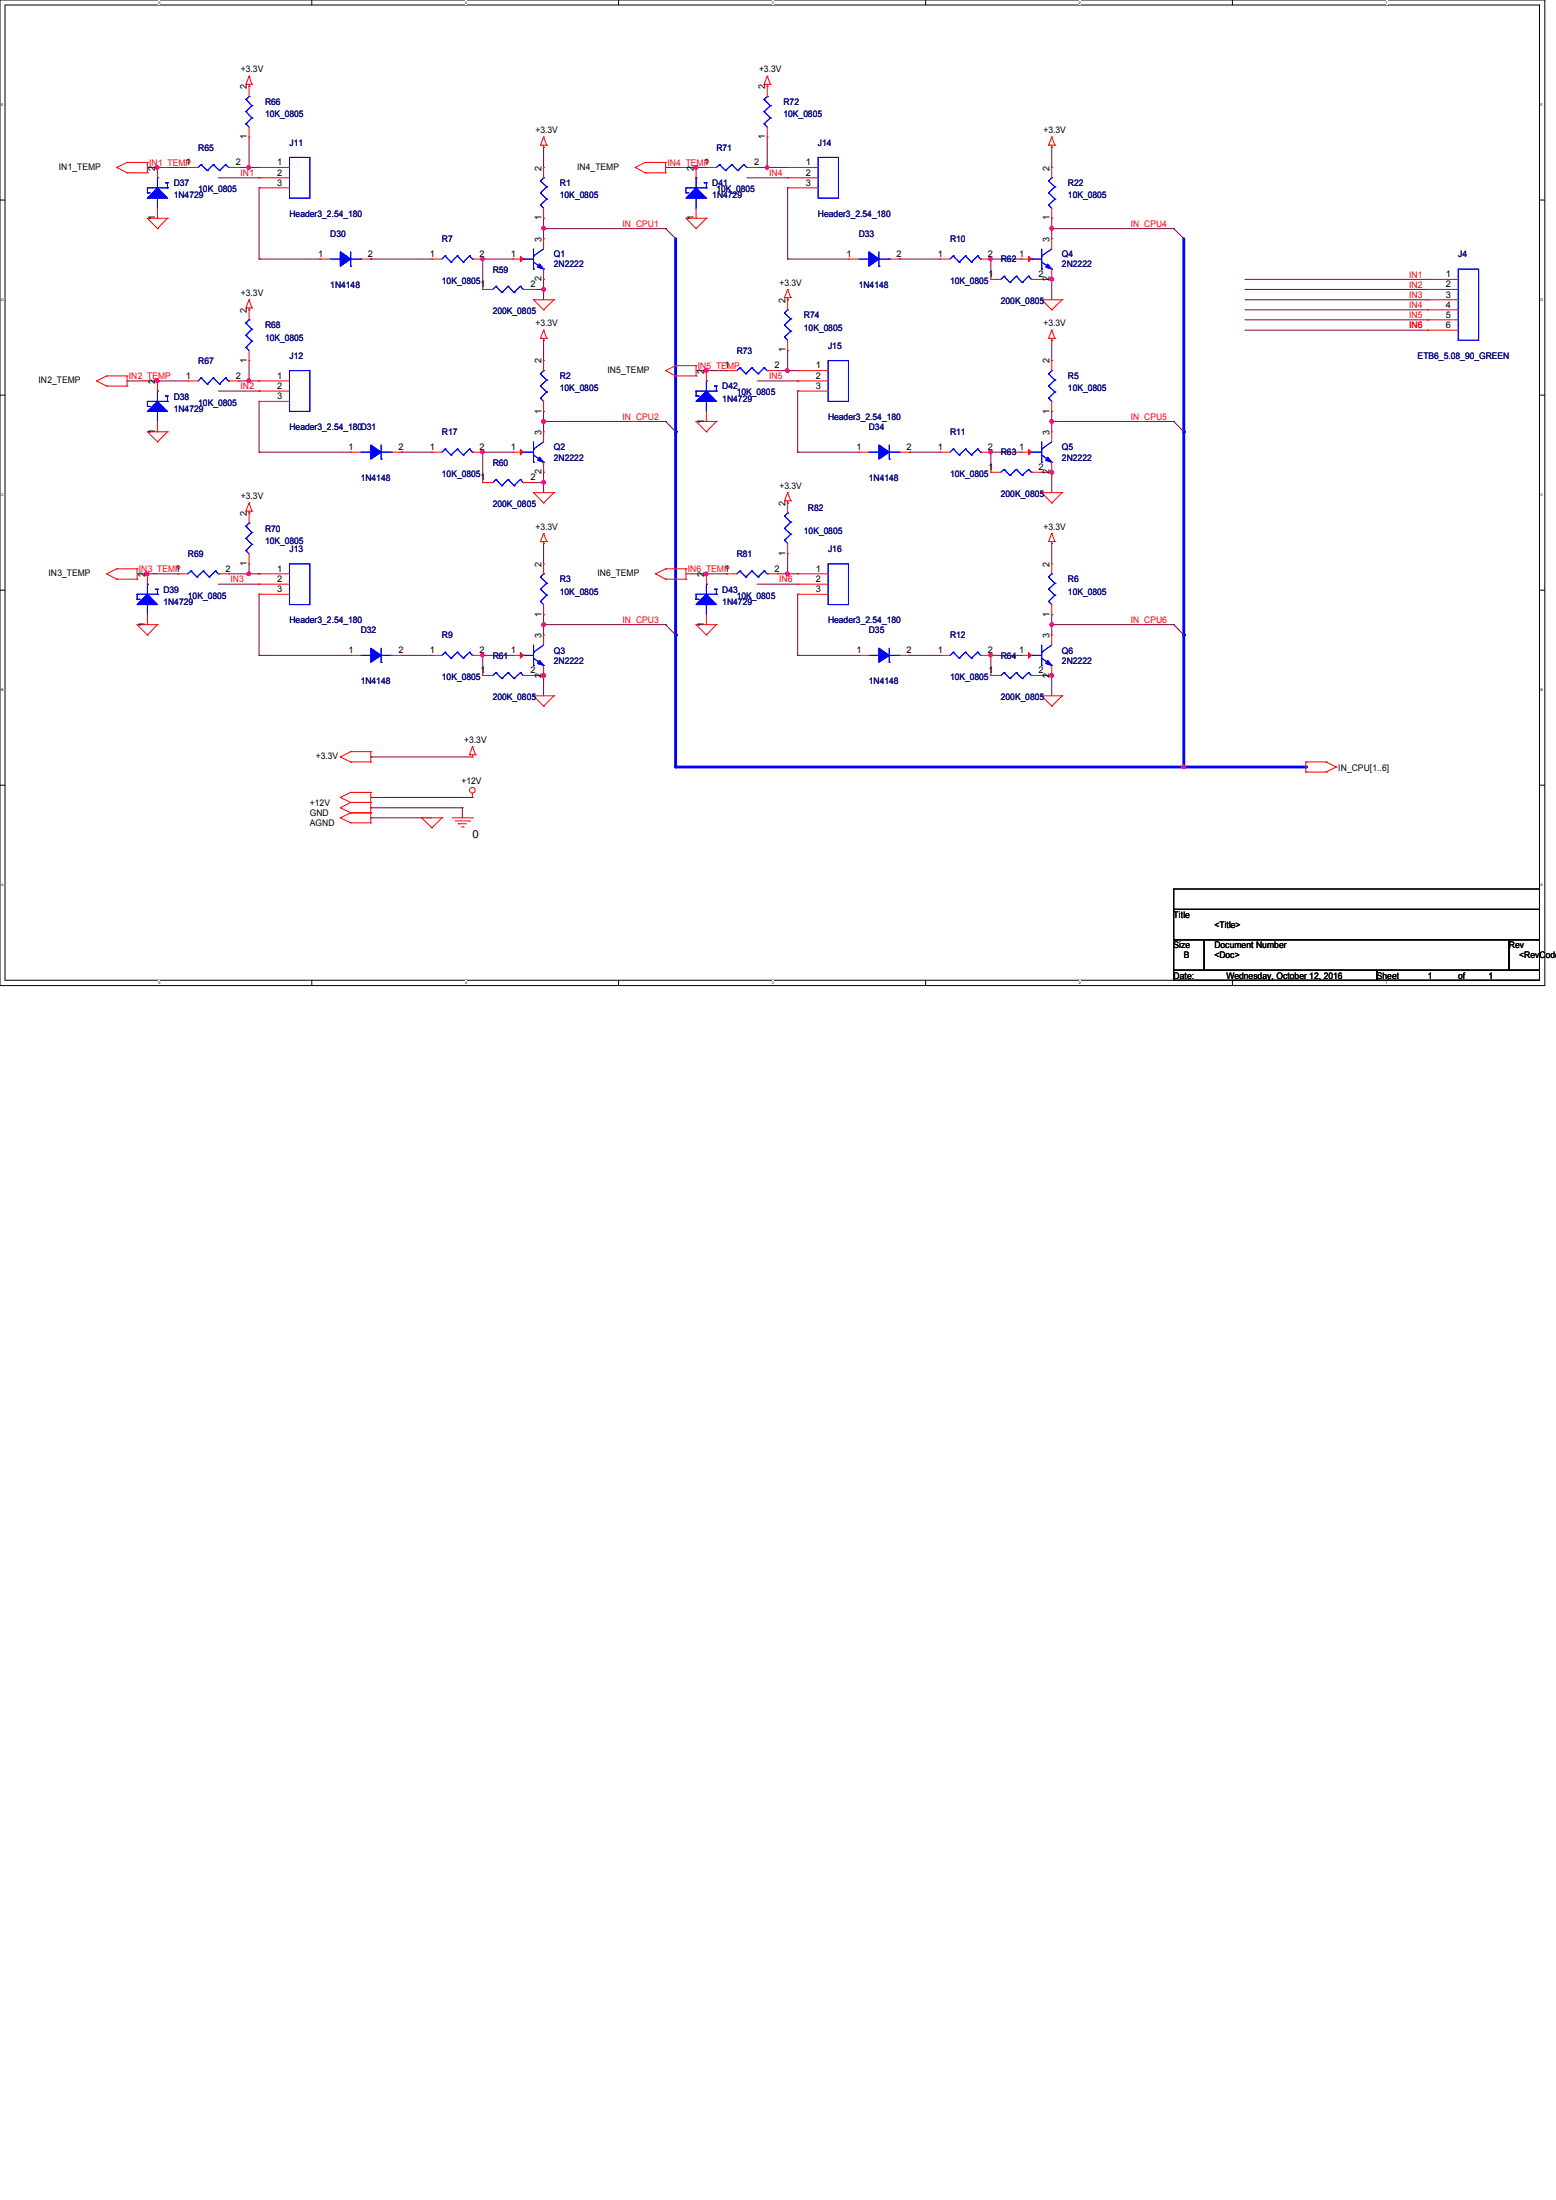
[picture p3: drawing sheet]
<svg xmlns="http://www.w3.org/2000/svg" width="210mm" height="297mm" viewBox="0 0 210 297" stroke-linecap="round" stroke-linejoin="round" font-family="sans-serif">
<path d="M0 0h208.5v133.1h-208.5zM.7 .7h207.1v131.6h-207.1z" fill="none" stroke="#000" stroke-width=".13"/>
<g fill="#fff">
<path d="M21.4 .1h.2v.5h-.2z"/>
<path d="M21.4 132.4h.2v.6h-.2z"/>
</g>
<path d="M42.1 0v.7M42.1 132.3v.7" fill="none" stroke="#000" stroke-width=".13"/>
<g fill="#fff">
<path d="M62.8 .1h.2v.5h-.2z"/>
<path d="M62.8 132.4h.2v.6h-.2z"/>
</g>
<path d="M83.5 0v.7M83.5 132.3v.7" fill="none" stroke="#000" stroke-width=".13"/>
<g fill="#fff">
<path d="M104.2 .1h.2v.5h-.2z"/>
<path d="M104.2 132.4h.2v.6h-.2z"/>
</g>
<path d="M124.9 0v.7M124.9 132.3v.7" fill="none" stroke="#000" stroke-width=".13"/>
<g fill="#fff">
<path d="M145.6 .1h.3v.5h-.3z"/>
<path d="M145.6 132.4h.3v.6h-.3z"/>
</g>
<path d="M166.3 0v.7M166.3 132.3v.7" fill="none" stroke="#000" stroke-width=".13"/>
<g fill="#fff">
<path d="M187 .1h.3v.5h-.3z"/>
<path d="M187 132.4h.3v.6h-.3z"/>
<path d="M.2 13.8h.3v.6h-.3z"/>
<path d="M207.9 13.8h.3v.6h-.3z"/>
<path d="M.2 40.2h.3v.5h-.3z"/>
<path d="M207.9 40.2h.3v.5h-.3z"/>
</g>
<path d="M0 27h.7M207.8 27h.6" fill="none" stroke="#000" stroke-width=".13"/>
<g fill="#fff">
<path d="M.2 66.5h.3v.6h-.3z"/>
<path d="M207.9 66.5h.3v.6h-.3z"/>
</g>
<path d="M0 53.3h.7M207.8 53.3h.6" fill="none" stroke="#000" stroke-width=".13"/>
<g fill="#fff">
<path d="M.2 92.8h.3v.6h-.3z"/>
<path d="M207.9 92.8h.3v.6h-.3z"/>
</g>
<path d="M0 79.7h.7M207.8 79.7h.6" fill="none" stroke="#000" stroke-width=".13"/>
<g fill="#fff">
<path d="M.2 119.2h.3v.5h-.3z"/>
<path d="M207.9 119.2h.3v.5h-.3z"/>
</g>
<path d="M0 106h.7M207.8 106h.6" fill="none" stroke="#000" stroke-width=".13"/>
<g fill="none" stroke="#800040" stroke-width=".13">
<path d="M73.4 19.9h.1M73.4 19.9v2.7M141.9 19.9h.1M141.9 19.9v2.7M50 35h.1M50 35h8.3M65.2 35h.1M65.2 35h4.1M73.4 30.9h.1M73.4 39.1h.1M73.4 29.5h.1M73.4 29.5v2.7"/>
<path d="M73.4 39.1v1.4M73.4 30.9h16.4M121.4 35h.1M121.4 35h5.5M133.7 35h.1M133.7 35h4.1M141.9 30.9h.1M141.9 37.7h.1M141.9 29.5h.1M141.9 30.9h16.5M141.9 29.5v2.7M141.9 37.7v2.8"/>
<path d="M73.4 56.9h.1M73.4 45.9h.1M73.4 55.5h.1M73.4 45.9v2.8M73.4 55.5v2.8M73.4 56.9h16.4M141.9 56.9h.1M141.9 45.9h.1M141.9 55.5h.1M141.9 56.9h16.5M141.9 45.9v2.8M141.9 55.5v2.8"/>
<path d="M54.2 61h.1M54.2 61h4.1M65.2 61h.1M65.2 61h4.1M73.4 65.2h.1M73.4 73.4h.1M73.4 65.2v1.3M73.4 73.4v2.7M122.8 61h.1M122.8 61h4.1M133.7 61h.1M133.7 61h4.1"/>
<path d="M141.9 63.8h.1M141.9 73.4h.1M141.9 63.8v2.7M141.9 73.4v2.7M54.2 88.5h.1M54.2 88.5h4.1M65.2 88.5h.1M65.2 88.5h4.1M73.4 84.3h.1M73.4 91.2h.1M73.4 83h.1M73.4 83v2.7"/>
<path d="M73.4 91.2v2.7M73.4 84.3h16.4M122.8 88.5h.1M122.8 88.5h4.1M133.7 88.5h.1M133.7 88.5h4.1M141.9 84.3h.1M141.9 91.2h.1M141.9 83h.1M141.9 84.3h16.5M141.9 83v2.7M141.9 91.2v2.7"/>
<path d="M50 107.7h.1M50 109.1h.1M50 110.4h.1M50 102.2h.1M50 107.7h13.8M50 109.1h12.4M50 110.4h8.3M50 102.2h13.8M62.4 109.1h.1M62.4 109.1v1.3"/>
</g>
<g fill="#f0f" stroke="#f0f" stroke-width=".13">
<circle cx="65.1" cy="35" r=".24"/>
<circle cx="73.4" cy="30.8" r=".25"/>
<circle cx="73.4" cy="56.9" r=".25"/>
<circle cx="65.1" cy="88.4" r=".25"/>
<circle cx="73.4" cy="84.3" r=".25"/>
<circle cx="141.9" cy="30.8" r=".25"/>
<circle cx="141.9" cy="37.7" r=".25"/>
<circle cx="133.7" cy="61" r=".25"/>
<circle cx="141.9" cy="56.9" r=".25"/>
<circle cx="133.7" cy="88.4" r=".25"/>
<circle cx="141.9" cy="84.3" r=".25"/>
</g>
<path d="M159.8 32.2v26.1" fill="none" stroke="#00f" stroke-width=".38"/>
<circle cx="159.8" cy="58.3" r=".19" fill="#00f"/>
<path d="M159.8 103.5h16.4" fill="none" stroke="#00f" stroke-width=".38"/>
<circle cx="176.2" cy="103.5" r=".19" fill="#00f"/>
<path d="M159.8 58.3v27.4" fill="none" stroke="#00f" stroke-width=".38"/>
<circle cx="159.8" cy="85.7" r=".19" fill="#00f"/>
<path d="M159.8 85.7v17.8" fill="none" stroke="#00f" stroke-width=".38"/>
<circle cx="159.8" cy="103.5" r=".19" fill="#00f"/>
<path d="M91.2 32.2v26.1" fill="none" stroke="#00f" stroke-width=".38"/>
<circle cx="91.2" cy="58.3" r=".19" fill="#00f"/>
<path d="M91.2 103.5h68.6" fill="none" stroke="#00f" stroke-width=".38"/>
<circle cx="159.8" cy="103.5" r=".19" fill="#00f"/>
<circle cx="159.8" cy="103.5" r=".24" fill="#f0f" stroke="#f0f" stroke-width=".13"/>
<path d="M91.2 58.3v27.4" fill="none" stroke="#00f" stroke-width=".38"/>
<circle cx="91.2" cy="85.7" r=".19" fill="#00f"/>
<path d="M91.2 85.7v17.8" fill="none" stroke="#00f" stroke-width=".38"/>
<circle cx="91.2" cy="103.5" r=".19" fill="#00f"/>
<g fill="none" stroke="#800040" stroke-width=".13">
<path d="M33.6 18.5v4.1M103.5 18.5v4.1M19.9 22.6h.1M19.9 22.6h5.5M21.3 22.6h.1M29.5 24h5.5M32.2 22.6h2.8M33.6 22.6h.1M35 35h.1M35 22.6h.1M35 24h.1M35 25.4h.1"/>
<path d="M35 35h8.2M35 25.4v9.6M65.2 35h.1M65.2 35v4.1M72 39.1h1.4M73.4 39.1h.1M73.4 37.7h.1M73.4 37.7v1.4M89.8 30.9h.1M89.8 22.6h5.5M89.8 30.9l1.4 1.3M93.9 22.6h.1"/>
<path d="M95.3 22.6h.1M100.8 24h5.5M102.2 22.6h4.1M103.5 22.6h.1M106.3 35h.1M106.3 22.6h.1M106.3 24h.1M106.3 25.4h.1M106.3 35h8.2M106.3 25.4v9.6M133.7 35h.1M133.7 35v2.7"/>
<path d="M140.6 37.7h1.3M141.9 37.7h.1M158.4 30.9h.1M158.4 30.9l1.4 1.3M168 39.1h24.7M168 37.7h24.7M192.7 37.7h.1M192.7 39.1h.1M17.1 51.4h.1M17.1 51.4h8.3M21.3 51.4h.1M29.5 52.8h5.5"/>
<path d="M32.2 51.4h2.8M33.6 51.4h.1M33.6 48.7v2.7M35 51.4h.1M35 52.8h.1M35 54.2h.1M35 54.2v6.8M89.8 56.9h.1M89.8 56.9l1.4 1.4M93.9 50h4.1M95.3 50h.1M98 50h.1"/>
<path d="M102.2 51.4h5.5M104.9 50h2.8M106.3 50h.1M106.3 47.3h.1M106.3 47.3v2.7M107.7 50h.1M107.7 51.4h.1M107.7 52.8h.1M107.7 52.8v8.2M158.4 56.9h.1M158.4 56.9l1.4 1.4M168 40.5h24.7"/>
<path d="M168 41.8h24.7M168 43.2h24.7M168 44.6h24.7M192.7 40.5h.1M192.7 41.8h.1M192.7 43.2h.1M192.7 44.6h.1M18.5 77.5h5.5M19.9 77.5h.1M24 77.5h.1M29.5 78.9h5.5M30.9 77.5h4.1"/>
<path d="M33.6 77.5h.1M33.6 76.1v1.4M35 61h.1M35 77.5h.1M35 78.9h.1M35 61h12.3M65.2 61h.1M65.2 61v4.2M72 65.2h1.4M73.4 65.2h.1M73.4 63.8h.1M73.4 63.8v1.4"/>
<path d="M92.6 77.5h5.4M95.3 77.5h.1M98 77.5h.1M102.2 78.9h5.5M104.9 77.5h2.8M106.3 77.5h.1M106.3 74.8v2.7M107.7 61h.1M107.7 77.5h.1M107.7 78.9h.1M107.7 61h8.2M133.7 61h.1"/>
<path d="M133.7 61v2.8M140.6 63.8h1.3M141.9 63.8h.1M35 88.5h.1M35 80.2h.1M35 88.5h12.3M35 80.2v8.3M65.2 88.5h.1M65.2 88.5v2.7M72 91.2h1.4M73.4 91.2h.1M89.8 84.3h.1"/>
<path d="M89.8 84.3l1.4 1.4M107.7 88.5h.1M107.7 80.2h.1M107.7 88.5h8.2M107.7 80.2v8.3M133.7 88.5h.1M133.7 88.5v2.7M140.6 91.2h1.3M141.9 91.2h.1M158.4 84.3h.1M158.4 84.3l1.4 1.4"/>
</g>
<g fill="#f0f" stroke="#f0f" stroke-width=".13">
<circle cx="73.4" cy="39.1" r=".25"/>
<circle cx="73.4" cy="65.1" r=".25"/>
<circle cx="65.1" cy="61" r=".25"/>
<circle cx="73.4" cy="91.2" r=".25"/>
<circle cx="141.9" cy="91.2" r=".25"/>
<circle cx="141.9" cy="63.8" r=".25"/>
<circle cx="133.7" cy="35" r=".24"/>
<circle cx="33.6" cy="22.6" r=".25"/>
<circle cx="103.5" cy="22.6" r=".24"/>
<circle cx="93.9" cy="22.6" r=".25"/>
<circle cx="21.2" cy="22.6" r=".24"/>
<circle cx="33.6" cy="51.4" r=".25"/>
<circle cx="21.2" cy="51.4" r=".24"/>
<circle cx="33.6" cy="77.5" r=".25"/>
<circle cx="19.9" cy="77.5" r=".25"/>
<circle cx="106.3" cy="77.5" r=".25"/>
<circle cx="95.3" cy="77.5" r=".25"/>
<circle cx="106.3" cy="50" r=".25"/>
<circle cx="95.3" cy="50" r=".25"/>
<circle cx="65.1" cy="35" r=".24"/>
<circle cx="73.4" cy="30.8" r=".25"/>
<circle cx="73.4" cy="56.9" r=".25"/>
<circle cx="65.1" cy="88.4" r=".25"/>
<circle cx="73.4" cy="84.3" r=".25"/>
<circle cx="141.9" cy="30.8" r=".25"/>
<circle cx="141.9" cy="37.7" r=".25"/>
<circle cx="133.7" cy="61" r=".25"/>
<circle cx="141.9" cy="56.9" r=".25"/>
<circle cx="133.7" cy="88.4" r=".25"/>
<circle cx="141.9" cy="84.3" r=".25"/>
<circle cx="159.8" cy="103.5" r=".24"/>
</g>
<g fill="none" stroke="#f00" stroke-width=".13">
<path d="M33.2 11.4h.1M33.2 11.4h.8M33.6 11.6h.1M33.6 10.3h.1M33.6 18.5h.1M33.6 11.4v1.6M33.6 17.1v1.4M33.6 10.3l-.4 1.1M33.6 10.3l.4 1.1M34 11.4h.1M72.9 19.6h.1M72.9 19.6h.9"/>
<path d="M73.4 19.9h.1M73.4 18.5h.1M73.4 19.6v.3M73.4 18.5l-.5 1.1M73.4 18.5l.4 1.1M73.8 19.6h.1M103.1 11.4h.1M103.1 11.4h.9M103.5 11.6h.1M103.5 10.3h.1M103.5 18.5h.1M103.5 11.4v1.6"/>
<path d="M103.5 17.1v1.4M103.5 10.3l-.4 1.1M103.5 10.3l.5 1.1M104 11.4h.1M141.5 19.6h.1M141.5 19.6h.9M141.9 19.9h.1M141.9 18.5h.1M141.9 19.6v.3M141.9 18.5l-.4 1.1M141.9 18.5l.5 1.1M142.4 19.6h.1"/>
<path d="M15.7 22.6h.1M15.7 22.6l1.4 .7M17.1 21.9h.1M17.1 23.3h.1M17.1 21.9h2.8M17.1 23.3h2.8M17.1 21.9l-1.4 .7M19.9 21.9h.1M19.9 23.3h.1M19.9 29.5h.1M19.9 21.9v1.4M19.9 29.5h2.7"/>
<path d="M19.9 29.5l1.4 1.4M21.3 30.9h.1M21.3 29.5h.1M21.3 22.6h.1M21.3 22.6v1.4M21.3 28.1v1.4M22.6 29.5h.1M22.6 29.5l-1.3 1.4M25.4 22.6h.1M25.4 22.6h1.4M30.9 22.6h1.3M32.2 22.6h.1"/>
<path d="M35 22.6h.1M35 24h.1M35 25.4h.1M35 22.6h4.1M35 24h4.1M35 25.4h4.1M43.2 35h.1M43.2 35h1.4M48.7 35h1.3M50 35h.1M58.3 35h.1M58.3 35h1.3"/>
<path d="M63.8 35h1.4M65.2 39.1h.1M65.2 35h.1M65.2 39.1h1.3M69.3 35h.1M69.3 35h1.3M70.6 39.1h1.4M72 39.1h.1M73.4 32.2h.1M73.4 37.7h.1M73.4 29.5h.1M73.4 22.6h.1"/>
<path d="M73.4 22.6v1.4M73.4 28.1v1.4M73.4 32.2v1.4M73.4 36.3v1.4M85.7 22.6h.1M85.7 22.6l1.4 .7M87.1 21.9h.1M87.1 23.3h.1M87.1 21.9l-1.4 .7M87.1 21.9h2.7M87.1 23.3h2.7M89.8 21.9h.1"/>
<path d="M89.8 23.3h.1M89.8 21.9v1.4M92.6 29.5h.1M92.6 29.5h2.7M92.6 29.5l1.3 1.4M93.9 30.9h.1M93.9 29.5h.1M93.9 22.6h.1M93.9 22.6v1.4M93.9 28.1v1.4M95.3 29.5h.1M95.3 22.6h.1"/>
<path d="M95.3 29.5l-1.4 1.4M95.3 22.6h1.4M100.8 22.6h1.4M102.2 22.6h.1M106.3 39.1h.1M106.3 22.6h.1M106.3 24h.1M106.3 25.4h.1M106.3 39.1l-.4 1.1M106.3 39.1l.4 1.1M106.3 22.6h4.1M106.3 24h4.1"/>
<path d="M106.3 25.4h4.1M114.5 35h.1M114.5 35h1.4M120 35h1.4M121.4 35h.1M126.9 35h.1M126.9 35h1.3M132.3 35h1.4M133.7 37.7h.1M133.7 35h.1M133.7 37.7h1.4M137.8 35h.1"/>
<path d="M137.8 35h1.4M139.2 37.7h1.4M140.6 37.7h.1M141.9 32.2h.1M141.9 37.7h.1M141.9 29.5h.1M141.9 22.6h.1M141.9 22.6v1.4M141.9 28.1v1.4M141.9 32.2v1.4M141.9 36.3v1.4M192.7 37.7h.1"/>
<path d="M192.7 39.1h.1M192.7 37.7h4.1M192.7 39.1h4.1M13 51.4h.1M13 51.4l1.4 .7M14.4 50.8h.1M14.4 52.1h.1M14.4 50.8h2.7M14.4 50.8l-1.4 .6M14.4 52.1h2.7M17.1 50.8h.1M17.1 52.1h.1"/>
<path d="M17.1 50.8v1.3M19.9 58.3h.1M19.9 58.3h2.7M19.9 58.3l1.4 1.3M21.3 59.6h.1M21.3 58.3h.1M21.3 51.4h.1M21.3 51.4v1.4M21.3 56.9v1.4M22.6 58.3h.1M22.6 58.3l-1.3 1.3M25.4 51.4h.1"/>
<path d="M25.4 51.4h1.4M30.9 51.4h1.3M32.2 51.4h.1M33.2 41.6h.1M33.2 41.6h.8M33.6 41.8h.1M33.6 40.5h.1M33.6 48.7h.1M33.6 41.6v1.6M33.6 47.3v1.4M33.6 40.5l-.4 1.1M33.6 40.5l.4 1.1"/>
<path d="M34 41.6h.1M35 51.4h.1M35 52.8h.1M35 54.2h.1M35 51.4h4.1M35 52.8h4.1M35 54.2h4.1M72 40.5h.1M72 40.5h2.8M72 40.5l1.4 1.3M72.9 45.7h.1M72.9 45.7h.9"/>
<path d="M73.4 41.8h.1M73.4 45.9h.1M73.4 44.6h.1M73.4 58.3h.1M73.4 55.5h.1M73.4 48.7h.1M73.4 45.7v.2M73.4 48.7v1.3M73.4 54.2v1.3M73.4 58.3v1.3M73.4 44.6l-.5 1.1M73.4 44.6l.4 1.1"/>
<path d="M73.8 45.7h.1M74.8 40.5h.1M74.8 40.5l-1.4 1.3M89.8 50h.1M89.8 50l1.4 .8M91.2 49.4h.1M91.2 50.8h.1M91.2 49.4l-1.4 .6M91.2 49.4h2.7M91.2 50.8h2.7M93.9 49.4h.1M93.9 50.8h.1"/>
<path d="M93.9 56.9h.1M93.9 49.4v1.4M93.9 56.9h2.8M93.9 56.9l1.4 1.4M95.3 58.3h.1M95.3 56.9h.1M95.3 50h.1M95.3 50v1.4M95.3 55.5v1.4M96.7 56.9h.1M96.7 56.9l-1.4 1.4M98 50h.1"/>
<path d="M98 50h1.4M103.5 50h1.4M104.9 50h.1M105.9 40.2h.1M105.9 40.2h.8M106.3 40.5h.1M106.3 47.3h.1M106.3 40.2v1.6M106.3 45.9v1.4M106.7 40.2h.1M107.7 50h.1M107.7 51.4h.1"/>
<path d="M107.7 52.8h.1M107.7 50h4.1M107.7 51.4h4.1M107.7 52.8h4.1M140.6 40.5h.1M140.6 40.5h2.7M140.6 40.5l1.3 1.3M141.5 45.7h.1M141.5 45.7h.9M141.9 41.8h.1M141.9 45.9h.1M141.9 44.6h.1"/>
<path d="M141.9 58.3h.1M141.9 55.5h.1M141.9 48.7h.1M141.9 45.7v.2M141.9 48.7v1.3M141.9 54.2v1.3M141.9 58.3v1.3M141.9 44.6l-.4 1.1M141.9 44.6l.5 1.1M142.4 45.7h.1M143.3 40.5h.1M143.3 40.5l-1.4 1.3"/>
<path d="M192.7 40.5h.1M192.7 41.8h.1M192.7 43.2h.1M192.7 44.6h.1M192.7 40.5h4.1M192.7 41.8h4.1M192.7 43.2h4.1M192.7 44.6h4.1M14.4 77.5h.1M14.4 77.5l1.3 .7M15.7 76.8h.1M15.7 78.2h.1"/>
<path d="M15.7 76.8h2.8M15.7 78.2h2.8M15.7 76.8l-1.3 .7M18.5 76.8h.1M18.5 78.2h.1M18.5 76.8v1.4M19.9 77.5h.1M19.9 77.5v1.4M24 77.5h.1M24 77.5h1.4M29.5 77.5h1.4M30.9 77.5h.1"/>
<path d="M33.2 69h.1M33.2 69h.8M33.6 69.3h.1M33.6 67.9h.1M33.6 76.1h.1M33.6 69v1.6M33.6 74.8v1.3M33.6 67.9l-.4 1.1M33.6 67.9l.4 1.1M34 69h.1M35 77.5h.1M35 78.9h.1"/>
<path d="M35 77.5h4.1M35 78.9h4.1M47.3 61h.1M47.3 61h1.4M52.8 61h1.4M54.2 61h.1M58.3 61h.1M58.3 61h1.3M63.8 61h1.4M65.2 61h.1M65.2 65.2h.1M65.2 65.2h1.3"/>
<path d="M69.3 61h.1M69.3 61h1.3M70.6 65.2h1.4M72 66.5h.1M72 65.2h.1M72 66.5h2.8M72 66.5l1.4 1.4M72.9 73.1h.1M72.9 73.1h.9M73.4 67.9h.1M73.4 73.4h.1M73.4 72h.1"/>
<path d="M73.4 63.8h.1M73.4 76.1h.1M73.4 62.4v1.4M73.4 73.1v.3M73.4 76.1v1.4M73.4 72l-.5 1.1M73.4 72l.4 1.1M73.8 73.1h.1M74.8 66.5h.1M74.8 66.5l-1.4 1.4M88.5 77.5h.1M88.5 77.5l1.3 .7"/>
<path d="M89.8 76.8h.1M89.8 78.2h.1M89.8 76.8l-1.3 .7M89.8 76.8h2.8M89.8 78.2h2.8M92.6 76.8h.1M92.6 78.2h.1M92.6 76.8v1.4M95.3 77.5h.1M95.3 77.5v1.4M98 77.5h.1M98 77.5h1.4"/>
<path d="M103.5 77.5h1.4M104.9 77.5h.1M105.9 67.6h.1M105.9 67.6h.8M106.3 67.9h.1M106.3 66.5h.1M106.3 74.8h.1M106.3 67.6v1.7M106.3 73.4v1.4M106.3 66.5l-.4 1.1M106.3 66.5l.4 1.1M106.7 67.6h.1"/>
<path d="M107.7 77.5h.1M107.7 78.9h.1M107.7 77.5h4.1M107.7 78.9h4.1M115.9 61h.1M115.9 61h1.4M121.4 61h1.4M122.8 61h.1M126.9 61h.1M126.9 61h1.3M132.3 61h1.4M133.7 63.8h.1"/>
<path d="M133.7 61h.1M133.7 63.8h1.4M137.8 61h.1M137.8 61h1.4M139.2 63.8h1.4M140.6 66.5h.1M140.6 63.8h.1M140.6 66.5h2.7M140.6 66.5l1.3 1.4M141.5 73.1h.1M141.5 73.1h.9M141.9 67.9h.1"/>
<path d="M141.9 73.4h.1M141.9 72h.1M141.9 63.8h.1M141.9 76.1h.1M141.9 62.4v1.4M141.9 73.1v.3M141.9 76.1v1.4M141.9 72l-.4 1.1M141.9 72l.5 1.1M142.4 73.1h.1M143.3 66.5h.1M143.3 66.5l-1.4 1.4"/>
<path d="M18.5 84.3h.1M18.5 84.3h2.8M18.5 84.3l1.4 1.4M19.9 85.7h.1M19.9 84.3h.1M19.9 83v1.3M21.3 84.3h.1M21.3 84.3l-1.4 1.4M35 80.2h.1M35 80.2h4.1M47.3 88.5h.1M47.3 88.5h1.4"/>
<path d="M52.8 88.5h1.4M54.2 88.5h.1M58.3 88.5h.1M58.3 88.5h1.3M63.8 88.5h1.4M65.2 88.5h.1M65.2 91.2h.1M65.2 91.2h1.3M69.3 88.5h.1M69.3 88.5h1.3M70.6 91.2h1.4M72 93.9h.1"/>
<path d="M72 91.2h.1M72 93.9h2.8M72 93.9l1.4 1.4M73.4 95.3h.1M73.4 85.7h.1M73.4 91.2h.1M73.4 83h.1M73.4 81.6v1.4M73.4 85.7v1.4M73.4 89.8v1.4M74.8 93.9h.1M74.8 93.9l-1.4 1.4"/>
<path d="M93.9 84.3h.1M93.9 84.3h2.8M93.9 84.3l1.4 1.4M95.3 85.7h.1M95.3 84.3h.1M95.3 83v1.3M96.7 84.3h.1M96.7 84.3l-1.4 1.4M107.7 80.2h.1M107.7 80.2h4.1M115.9 88.5h.1M115.9 88.5h1.4"/>
<path d="M121.4 88.5h1.4M122.8 88.5h.1M126.9 88.5h.1M126.9 88.5h1.3M132.3 88.5h1.4M133.7 88.5h.1M133.7 91.2h.1M133.7 91.2h1.4M137.8 88.5h.1M137.8 88.5h1.4M139.2 91.2h1.4M140.6 93.9h.1"/>
<path d="M140.6 91.2h.1M140.6 93.9h2.7M140.6 93.9l1.3 1.4M141.9 95.3h.1M141.9 85.7h.1M141.9 91.2h.1M141.9 83h.1M141.9 81.6v1.4M141.9 85.7v1.4M141.9 89.8v1.4M143.3 93.9h.1M143.3 93.9l-1.4 1.4"/>
<path d="M45.9 107.7h.1M45.9 110.4h.1M45.9 109.1h.1M45.9 102.2h.1M45.9 107.7l1.4 .6M45.9 110.4l1.4 .7M45.9 109.1l1.4 .6M45.9 102.2l1.4 .7M47.3 107h.1M47.3 108.3h.1M47.3 109.7h.1M47.3 111.1h.1"/>
<path d="M47.3 102.9h.1M47.3 101.5h.1M47.3 107l-1.4 .7M47.3 107h2.7M47.3 108.3h2.7M47.3 109.7l-1.4 .7M47.3 109.7h2.7M47.3 111.1h2.7M47.3 108.3l-1.4 .8M47.3 102.9h2.7M47.3 101.5h2.7M47.3 101.5l-1.4 .7"/>
<path d="M50 107h.1M50 108.3h.1M50 109.7h.1M50 111.1h.1M50 102.9h.1M50 101.5h.1M50 101.5v1.4M50 107v4.1M56.9 110.4h.1M56.9 110.4h2.7M56.9 110.4l1.4 1.4M58.3 111.8h.1"/>
<path d="M59.6 110.4h.1M59.6 110.4l-1.3 1.4M61 110.4h2.8M61.4 110.8h2M61.8 111.2h.1M61.8 111.2h1.1M62.3 111.6h.2M62.5 111.6h.1M63.4 110.8h.1M63.4 101.9h.1M63.4 101.9h.8M63.8 107.7h.1"/>
<path d="M63.8 110.4h.1M63.8 102.2h.1M63.8 100.8h.1M63.8 101.9v.3M63.8 107.1v.6M63.8 100.8l-.4 1.1M63.8 100.8l.4 1.1M64.2 101.9h.1M176.2 104.2h.1M176.2 102.9h.1M176.2 104.2h2.8M176.2 102.9v1.3"/>
<path d="M176.2 102.9h2.8M179 104.2h.1M179 102.9h.1M179 102.9l1.3 .6M180.3 103.5h.1M180.3 103.5l-1.3 .7"/>
<circle cx="63.8" cy="106.7" r=".38"/>
</g>
<path d="M158.4 120h49.4v2.8h-49.4zM158.4 122.8h49.4v4.1h-49.4zM158.4 126.9h4.1v4.1h-4.1zM158.4 131h27.4v1.3h-27.4zM162.5 126.9h41.2v4.1h-41.2zM185.8 131h22v1.3h-22zM203.7 126.9h4.1v4.1h-4.1z" fill="none" stroke="#000" stroke-width=".13"/>
<g fill="none" stroke="#00f" stroke-width=".13">
<path d="M33.2 16.7h.1M33.2 15.1h.1M33.2 13.4h.1M33.2 16.7l.4 .4M33.2 15.1l.8 .8M33.2 13.4l.8 .9M33.6 13h.1M33.6 13l-.4 .4M34 15.9h.1M34 14.3h.1M34 15.9l-.8 .8M34 14.3l-.8 .8"/>
<path d="M103.1 16.7h.1M103.1 15.1h.1M103.1 13.4h.1M103.1 16.7l.4 .4M103.1 15.1l.9 .8M103.1 13.4l.9 .9M103.5 13h.1M103.5 13l-.4 .4M104 15.9h.1M104 14.3h.1M104 15.9l-.9 .8M104 14.3l-.9 .8"/>
<path d="M19.9 26h.1M19.9 26h.3M20.2 26h.1M21.3 26.8h.1M21.3 24h.1M21.3 24v1.4M21.3 26.8v1.3M22.4 24.7h.1M22.4 24.7h.2M22.6 25.4h.1M22.6 24.7h.1M22.6 25.4h-2.7v.6"/>
<path d="M22.6 24.7v.7M27.1 22.2h.1M27.1 22.2l-.3 .4M27.1 22.2l.9 .8M28 23h.1M28.8 22.2h.1M28.8 22.2l-.8 .8M28.8 22.2l.8 .8M29.6 23h.1M30.4 22.2h.1M30.4 22.2l-.8 .8M30.4 22.2l.5 .4"/>
<path d="M30.9 22.6h.1M39.1 21.3h2.7v5.5h-2.7zM44.6 35h1.3M45.9 35h.1M47.3 35.9h.1M47.3 35h1.4M47.3 34v1.9M48.7 35h.1M60.1 34.5h.1M60.1 34.5l-.5 .5M60.1 34.5l.8 .9M60.9 35.4h.1"/>
<path d="M61.7 34.5h.1M61.7 34.5l-.8 .9M61.7 34.5l.8 .9M62.5 35.4h.1M63.4 34.5h.1M63.4 34.5l-.9 .9M63.4 34.5l.4 .5M63.8 35h.1M66.9 38.7h.1M66.9 38.7l-.4 .4M66.9 38.7l.8 .8M67.7 39.5h.1"/>
<path d="M68.6 38.7h.1M68.6 38.7l-.9 .8M68.6 38.7l.8 .8M69.4 39.5h.1M70.2 38.7h.1M70.2 38.7l-.8 .8M70.2 38.7l.4 .4M70.6 39.1h.1M70.6 35h.1M70.6 35h1.4M72 34.5h.1M72 36.3h.1"/>
<path d="M72 35.4l1.4 .9M72 33.6v2.7M72.9 27.7h.1M72.9 26h.1M72.9 24.4h.1M72.9 27.7l.5 .4M72.9 26l.9 .9M72.9 24.4l.9 .8M73.4 36.3h.1M73.4 24h.1M73.4 33.6l-1.4 .9M73.4 24l-.5 .4"/>
<path d="M73.8 26.9h.1M73.8 25.2h.1M73.8 26.9l-.9 .8M73.8 25.2l-.9 .8M92.6 26h.1M92.6 26h.2M92.8 26h.1M93.9 26.8h.1M93.9 24h.1M93.9 24v1.4M93.9 26.8v1.3M95 24.7h.1"/>
<path d="M95 24.7h.3M95.3 25.4h.1M95.3 24.7h.1M95.3 25.4h-2.7v.6M95.3 24.7v.7M97.1 22.2h.1M97.1 22.2l-.4 .4M97.1 22.2l.8 .8M97.9 23h.1M98.8 22.2h.1M98.8 22.2l-.9 .8M98.8 22.2l.8 .8"/>
<path d="M99.6 23h.1M100.4 22.2h.1M100.4 22.2l-.8 .8M100.4 22.2l.4 .4M100.8 22.6h.1M110.4 21.3h2.8v5.5h-2.8zM115.9 35h1.4M117.3 35h.1M118.6 35.9h.1M118.6 35h1.4M118.6 34v1.9M120 35h.1"/>
<path d="M128.7 34.5h.1M128.7 34.5l-.5 .5M128.7 34.5l.8 .9M129.5 35.4h.1M130.3 34.5h.1M130.3 34.5l-.8 .9M130.3 34.5l.8 .9M131.1 35.4h.1M132 34.5h.1M132 34.5l-.9 .9M132 34.5l.3 .5M132.3 35h.1"/>
<path d="M135.5 37.3h.1M135.5 37.3l-.4 .4M135.5 37.3l.8 .8M136.3 38.1h.1M137.2 37.3h.1M137.2 37.3l-.9 .8M137.2 37.3l.8 .8M138 38.1h.1M138.8 37.3h.1M138.8 37.3l-.8 .8M138.8 37.3l.4 .4M139.2 37.7h.1"/>
<path d="M139.2 35h.1M139.2 35h1.4M140.6 34.5h.1M140.6 36.3h.1M140.6 33.6v2.7M140.6 35.4l1.3 .9M141.5 27.7h.1M141.5 26h.1M141.5 24.4h.1M141.5 27.7l.4 .4M141.5 26l.9 .9M141.5 24.4l.9 .8"/>
<path d="M141.9 36.3h.1M141.9 24h.1M141.9 33.6l-1.3 .9M141.9 24l-.4 .4M142.4 26.9h.1M142.4 25.2h.1M142.4 26.9l-.9 .8M142.4 25.2l-.9 .8M196.8 36.3h2.8v9.6h-2.8zM19.9 54.9h.1M19.9 54.9h.3M20.2 54.9h.1"/>
<path d="M21.3 55.5h.1M21.3 52.8h.1M21.3 52.8v1.4M21.3 55.5v1.4M22.4 53.5h.1M22.4 53.5h.2M22.6 54.2h.1M22.6 53.5h.1M22.6 54.2h-2.7v.7M22.6 53.5v.7M27.1 51h.1M27.1 51l-.3 .4"/>
<path d="M27.1 51l.9 .9M28 51.9h.1M28.8 51h.1M28.8 51l-.8 .9M28.8 51l.8 .9M29.6 51.9h.1M30.4 51h.1M30.4 51l-.8 .9M30.4 51l.5 .4M30.9 51.4h.1M33.2 46.9h.1M33.2 45.3h.1"/>
<path d="M33.2 43.6h.1M33.2 46.9l.4 .4M33.2 45.3l.8 .8M33.2 43.6l.8 .8M33.6 43.2h.1M33.6 43.2l-.4 .4M34 46.1h.1M34 44.4h.1M34 46.1l-.8 .8M34 44.4l-.8 .9M39.1 50h2.7v5.5h-2.7zM72 59.6v2.8"/>
<path d="M72.9 53.8h.1M72.9 52.1h.1M72.9 50.5h.1M72.9 53.8l.5 .4M72.9 52.1l.9 .8M72.9 50.5l.9 .8M73.4 50h.1M73.4 59.6l-1.4 1M73.4 50l-.5 .5M73.8 52.9h.1M73.8 51.3h.1M73.8 52.9l-.9 .9"/>
<path d="M73.8 51.3l-.9 .8M93.9 53.5h.1M93.9 53.5h.3M94.2 53.5h.1M95.3 54.2h.1M95.3 51.4h.1M95.3 51.4v1.4M95.3 54.2v1.3M96.4 52.1h.1M96.4 52.1h.3M96.7 52.8h.1M96.7 52.1h.1"/>
<path d="M96.7 52.8h-2.8v.7M96.7 52.1v.7M99.9 49.7h.1M99.9 49.7l-.5 .3M99.9 49.7l.8 .8M100.7 50.5h.1M101.5 49.7h.1M101.5 49.7l-.8 .8M101.5 49.7l.8 .8M102.3 50.5h.1M103.1 49.7h.1M103.1 49.7l-.8 .8"/>
<path d="M103.1 49.7l.4 .3M103.5 50h.1M105.9 45.5h.1M105.9 43.9h.1M105.9 42.2h.1M105.9 45.5l.4 .4M105.9 43.9l.8 .8M105.9 42.2l.8 .9M106.3 41.8h.1M106.3 41.8l-.4 .4M106.7 44.7h.1M106.7 43.1h.1"/>
<path d="M106.7 44.7l-.8 .8M106.7 43.1l-.8 .8M111.8 48.7h2.7v5.5h-2.7zM140.6 59.6v2.8M141.5 53.8h.1M141.5 52.1h.1M141.5 50.5h.1M141.5 53.8l.4 .4M141.5 52.1l.9 .8M141.5 50.5l.9 .8M141.9 50h.1M141.9 59.6l-1.3 1"/>
<path d="M141.9 50l-.4 .5M142.4 52.9h.1M142.4 51.3h.1M142.4 52.9l-.9 .9M142.4 51.3l-.9 .8M19.9 78.9h.1M19.9 78.9v1.3M21 79.5h.1M21 79.5h.3M21.3 79.5h.1M21.3 79.5v.7M25.8 77.1h.1"/>
<path d="M25.8 77.1l-.4 .4M25.8 77.1l.8 .8M26.6 77.9h.1M27.4 77.1h.1M27.4 77.1l-.8 .8M27.4 77.1l.8 .8M28.2 77.9h.1M29.1 77.1h.1M29.1 77.1l-.9 .8M29.1 77.1l.4 .4M29.5 77.5h.1M33.2 74.3h.1"/>
<path d="M33.2 72.7h.1M33.2 71h.1M33.2 74.3l.4 .5M33.2 72.7l.8 .8M33.2 71l.8 .9M33.6 70.6h.1M33.6 70.6l-.4 .4M34 73.5h.1M34 71.9h.1M34 73.5l-.8 .8M34 71.9l-.8 .8M39.1 76.1h2.7v5.5h-2.7z"/>
<path d="M48.7 61h1.3M50 61h.1M51.4 62h.1M51.4 61h1.4M51.4 60.1v1.9M52.8 61h.1M60.1 60.6h.1M60.1 60.6l-.5 .4M60.1 60.6l.8 .8M60.9 61.4h.1M61.7 60.6h.1M61.7 60.6l-.8 .8"/>
<path d="M61.7 60.6l.8 .8M62.5 61.4h.1M63.4 60.6h.1M63.4 60.6l-.9 .8M63.4 60.6l.4 .4M63.8 61h.1M66.9 64.7h.1M66.9 64.7l-.4 .5M66.9 64.7l.8 .9M67.7 65.6h.1M68.6 64.7h.1M68.6 64.7l-.9 .9"/>
<path d="M68.6 64.7l.8 .9M69.4 65.6h.1M70.2 64.7h.1M70.2 64.7l-.8 .9M70.2 64.7l.4 .5M70.6 65.2h.1M70.6 61h.1M70.6 61h1.4M72 60.6h.1M72 62.4h.1M72 61.4l1.4 1M72.9 79.5h.1"/>
<path d="M72.9 77.9h.1M72.9 79.5l.9 .8M72.9 77.9l.9 .8M73.4 62.4h.1M73.4 77.5h.1M73.4 77.5l-.5 .4M73.8 78.7h.1M73.8 78.7l-.9 .8M95.3 78.9h.1M95.3 78.9v1.3M96.4 79.5h.1M96.4 79.5h.3"/>
<path d="M96.7 79.5h.1M96.7 79.5v.7M99.9 77.1h.1M99.9 77.1l-.5 .4M99.9 77.1l.8 .8M100.7 77.9h.1M101.5 77.1h.1M101.5 77.1l-.8 .8M101.5 77.1l.8 .8M102.3 77.9h.1M103.1 77.1h.1M103.1 77.1l-.8 .8"/>
<path d="M103.1 77.1l.4 .4M103.5 77.5h.1M105.9 72.9h.1M105.9 71.3h.1M105.9 69.7h.1M105.9 72.9l.4 .5M105.9 71.3l.8 .8M105.9 69.7l.8 .8M106.3 69.3h.1M106.3 69.3l-.4 .4M106.7 72.1h.1M106.7 70.5h.1"/>
<path d="M106.7 72.1l-.8 .8M106.7 70.5l-.8 .8M111.8 76.1h2.7v5.5h-2.7zM117.3 61h1.3M118.6 61h.1M120 62h.1M120 60.1v1.9M120 61h1.4M121.4 61h.1M128.7 60.6h.1M128.7 60.6l-.5 .4M128.7 60.6l.8 .8"/>
<path d="M129.5 61.4h.1M130.3 60.6h.1M130.3 60.6l-.8 .8M130.3 60.6l.8 .8M131.1 61.4h.1M132 60.6h.1M132 60.6l-.9 .8M132 60.6l.3 .4M132.3 61h.1M135.5 63.4h.1M135.5 63.4l-.4 .4M135.5 63.4l.8 .8"/>
<path d="M136.3 64.2h.1M137.2 63.4h.1M137.2 63.4l-.9 .8M137.2 63.4l.8 .8M138 64.2h.1M138.8 63.4h.1M138.8 63.4l-.8 .8M138.8 63.4l.4 .4M139.2 63.8h.1M139.2 61h.1M139.2 61h1.4M140.6 60.6h.1"/>
<path d="M140.6 62.4h.1M140.6 61.4l1.3 1M141.5 79.5h.1M141.5 77.9h.1M141.5 79.5l.9 .8M141.5 77.9l.9 .8M141.9 62.4h.1M141.9 77.5h.1M141.9 77.5l-.4 .4M142.4 78.7h.1M142.4 78.7l-.9 .8M18.5 80.9h.1"/>
<path d="M18.5 80.9h.3M18.8 80.9h.1M19.9 81.6h.1M19.9 81.6v1.4M21.3 80.2h.1M21.3 80.2h-2.8v.7M48.7 88.5h1.3M50 88.5h.1M51.4 89.4h.1M51.4 88.5h1.4M51.4 87.5v1.9M52.8 88.5h.1"/>
<path d="M60.1 88.1h.1M60.1 88.1l-.5 .4M60.1 88.1l.8 .8M60.9 88.9h.1M61.7 88.1h.1M61.7 88.1l-.8 .8M61.7 88.1l.8 .8M62.5 88.9h.1M63.4 88.1h.1M63.4 88.1l-.9 .8M63.4 88.1l.4 .4M63.8 88.5h.1"/>
<path d="M66.9 90.8h.1M66.9 90.8l-.4 .4M66.9 90.8l.8 .8M67.7 91.6h.1M68.6 90.8h.1M68.6 90.8l-.9 .8M68.6 90.8l.8 .8M69.4 91.6h.1M70.2 90.8h.1M70.2 90.8l-.8 .8M70.2 90.8l.4 .4M70.6 88.5h.1"/>
<path d="M70.6 91.2h.1M70.6 88.5h1.4M72 88.1h.1M72 89.8h.1M72 87.1v2.7M72 88.9l1.4 .9M72.9 81.2h.1M72.9 81.2l.5 .4M73.4 89.8h.1M73.4 87.1l-1.4 1M73.8 80.3h.1M73.8 80.3l-.9 .9"/>
<path d="M93.9 80.9h.1M93.9 80.9h.3M94.2 80.9h.1M95.3 81.6h.1M95.3 81.6v1.4M96.7 80.2h.1M96.7 80.2h-2.8v.7M117.3 88.5h1.3M118.6 88.5h.1M120 89.4h.1M120 87.5v1.9M120 88.5h1.4"/>
<path d="M121.4 88.5h.1M128.7 88.1h.1M128.7 88.1l-.5 .4M128.7 88.1l.8 .8M129.5 88.9h.1M130.3 88.1h.1M130.3 88.1l-.8 .8M130.3 88.1l.8 .8M131.1 88.9h.1M132 88.1h.1M132 88.1l-.9 .8M132 88.1l.3 .4"/>
<path d="M132.3 88.5h.1M135.5 90.8h.1M135.5 90.8l-.4 .4M135.5 90.8l.8 .8M136.3 91.6h.1M137.2 90.8h.1M137.2 90.8l-.9 .8M137.2 90.8l.8 .8M138 91.6h.1M138.8 90.8h.1M138.8 90.8l-.8 .8M138.8 90.8l.4 .4"/>
<path d="M139.2 88.5h.1M139.2 91.2h.1M139.2 88.5h1.4M140.6 88.1h.1M140.6 89.8h.1M140.6 88.9l1.3 .9M140.6 87.1v2.7M141.5 81.2h.1M141.5 81.2l.4 .4M141.9 89.8h.1M141.9 87.1l-1.3 1M142.4 80.3h.1"/>
<path d="M142.4 80.3l-.9 .9"/>
</g>
<g fill="#00f" stroke="#00f" stroke-width=".13">
<path d="M21.3 54.2l1.3 1.3h-2.7z"/>
<path d="M141.4 89.2l.5 .6-.8-.2z"/>
<path d="M93.9 25.4l1.4 1.4h-2.7z"/>
<path d="M72.8 35.6l.6 .7-.8-.2z"/>
<path d="M141.4 61.7l.5 .7-.8-.3z"/>
<path d="M95.3 80.2l1.4 1.4h-2.8z"/>
<path d="M141.4 35.6l.5 .7-.8-.2z"/>
<path d="M72.8 89.2l.6 .6-.8-.2z"/>
<path d="M72.8 61.7l.6 .7-.8-.3z"/>
<path d="M21.3 25.4l1.3 1.4h-2.7z"/>
<path d="M19.9 80.2l1.4 1.4h-2.8z"/>
<path d="M95.3 52.8l1.4 1.4h-2.8z"/>
<path d="M118.6 87.5l1.4 1-1.4 .9z" fill-rule="evenodd"/>
<path d="M118.6 87.5l1.4 1-1.4 .9z" fill-rule="evenodd"/>
<path d="M45.9 34l1.4 1-1.4 .9z" fill-rule="evenodd"/>
<path d="M45.9 34l1.4 1-1.4 .9z" fill-rule="evenodd"/>
<path d="M118.6 60.1l1.4 .9-1.4 1z" fill-rule="evenodd"/>
<path d="M118.6 60.1l1.4 .9-1.4 1z" fill-rule="evenodd"/>
<path d="M50 60.1l1.4 .9-1.4 1z" fill-rule="evenodd"/>
<path d="M50 60.1l1.4 .9-1.4 1z" fill-rule="evenodd"/>
<path d="M117.3 34l1.3 1-1.3 .9z" fill-rule="evenodd"/>
<path d="M117.3 34l1.3 1-1.3 .9z" fill-rule="evenodd"/>
<path d="M50 87.5l1.4 1-1.4 .9z" fill-rule="evenodd"/>
<path d="M50 87.5l1.4 1-1.4 .9z" fill-rule="evenodd"/>
</g>
<g fill="#f00" stroke="#f00" stroke-width=".13">
<path d="M138.8 88.1l.4 .4-.4 .4z"/>
<path d="M70.2 34.6l.4 .4-.4 .3z"/>
<path d="M138.8 60.7l.4 .3-.4 .4z"/>
<path d="M138.8 34.6l.4 .4-.4 .3z"/>
<path d="M70.2 88.1l.4 .4-.4 .4z"/>
<path d="M70.2 60.7l.4 .3-.4 .4z"/>
</g>
<text font-size="1.5" x="63.8" y="113.1">0</text>
<g font-size="1.2">
<text x="32.5" y="9.8">+3.3V</text>
<text x="102.4" y="9.8">+3.3V</text>
<text x="33.3" y="12.1" transform="rotate(-90 33.3 12.1)">2</text>
<text x="72.3" y="18">+3.3V</text>
<text x="103.2" y="12.1" transform="rotate(-90 103.2 12.1)">2</text>
<text x="140.8" y="18">+3.3V</text>
<text x="8" y="22.9">IN1_TEMP</text>
<text x="21" y="23" transform="rotate(-90 21 23)">2</text>
<text x="25.1" y="22.3">1</text>
<text x="31.8" y="22.3">2</text>
<text x="33.3" y="18.8" transform="rotate(-90 33.3 18.8)">1</text>
<text x="37.4" y="22.3">1</text>
<text x="37.4" y="23.7">2</text>
<text x="73.1" y="23" transform="rotate(-90 73.1 23)">2</text>
<text x="77.9" y="22.9">IN4_TEMP</text>
<text x="93.6" y="23" transform="rotate(-90 93.6 23)">2</text>
<text x="95" y="22.3">1</text>
<text x="101.8" y="22.3">2</text>
<text x="103.2" y="18.8" transform="rotate(-90 103.2 18.8)">1</text>
<text x="108.7" y="22.3">1</text>
<text x="108.7" y="23.7">2</text>
<text x="141.6" y="23" transform="rotate(-90 141.6 23)">2</text>
<text x="21" y="29.8" transform="rotate(-90 21 29.8)">1</text>
<text x="37.4" y="25.1">3</text>
<text x="73.1" y="29.8" transform="rotate(-90 73.1 29.8)">1</text>
<text x="93.6" y="29.8" transform="rotate(-90 93.6 29.8)">1</text>
<text x="108.7" y="25.1">3</text>
<text x="141.6" y="29.8" transform="rotate(-90 141.6 29.8)">1</text>
<text x="42.9" y="34.7">1</text>
<text x="49.7" y="34.7">2</text>
<text x="58" y="34.7">1</text>
<text x="64.7" y="34.7">2</text>
<text x="69" y="34.7">1</text>
<text x="73.1" y="32.6" transform="rotate(-90 73.1 32.6)">3</text>
<text x="114.3" y="34.7">1</text>
<text x="121" y="34.7">2</text>
<text x="126.6" y="34.7">1</text>
<text x="133.3" y="34.7">2</text>
<text x="137.5" y="34.7">1</text>
<text x="141.6" y="32.6" transform="rotate(-90 141.6 32.6)">3</text>
<text x="32.5" y="40">+3.3V</text>
<text x="64.9" y="38.8">1</text>
<text x="71.6" y="38.8">2</text>
<text x="73.1" y="38" transform="rotate(-90 73.1 38)">2</text>
<text x="105.2" y="38.6">+3.3V</text>
<text x="106" y="40.9" transform="rotate(-90 106 40.9)">2</text>
<text x="133.4" y="37.4">1</text>
<text x="140.2" y="37.4">2</text>
<text x="141.6" y="38" transform="rotate(-90 141.6 38)">2</text>
<text x="195.1" y="37.4">1</text>
<text x="195.1" y="38.8">2</text>
<text x="195.1" y="40.2">3</text>
<text x="195.1" y="41.5">4</text>
<text x="33.3" y="42.2" transform="rotate(-90 33.3 42.2)">2</text>
<text x="72.3" y="44.1">+3.3V</text>
<text x="106" y="47.6" transform="rotate(-90 106 47.6)">1</text>
<text x="140.8" y="44.1">+3.3V</text>
<text x="195.1" y="42.9">5</text>
<text x="195.1" y="44.3">6</text>
<text x="5.2" y="51.7">IN2_TEMP</text>
<text x="21" y="51.8" transform="rotate(-90 21 51.8)">2</text>
<text x="25.1" y="51.1">1</text>
<text x="31.8" y="51.1">2</text>
<text x="33.3" y="49" transform="rotate(-90 33.3 49)">1</text>
<text x="37.4" y="51.1">1</text>
<text x="37.4" y="52.5">2</text>
<text x="37.4" y="53.9">3</text>
<text x="73.1" y="49.1" transform="rotate(-90 73.1 49.1)">2</text>
<text x="82" y="50.4">IN5_TEMP</text>
<text x="95" y="50.5" transform="rotate(-90 95 50.5)">2</text>
<text x="97.8" y="49.7">1</text>
<text x="104.5" y="49.7">2</text>
<text x="110.1" y="49.7">1</text>
<text x="110.1" y="51.1">2</text>
<text x="110.1" y="52.5">3</text>
<text x="141.6" y="49.1" transform="rotate(-90 141.6 49.1)">2</text>
<text x="21" y="58.5" transform="rotate(-90 21 58.5)">1</text>
<text x="73.1" y="58.7" transform="rotate(-90 73.1 58.7)">3</text>
<text x="73.1" y="55.8" transform="rotate(-90 73.1 55.8)">1</text>
<text x="95" y="57.2" transform="rotate(-90 95 57.2)">1</text>
<text x="141.6" y="58.7" transform="rotate(-90 141.6 58.7)">3</text>
<text x="141.6" y="55.8" transform="rotate(-90 141.6 55.8)">1</text>
<text x="47" y="60.7">1</text>
<text x="53.8" y="60.7">2</text>
<text x="58" y="60.7">1</text>
<text x="64.7" y="60.7">2</text>
<text x="64.9" y="64.9">1</text>
<text x="69" y="60.7">1</text>
<text x="71.6" y="64.9">2</text>
<text x="73.1" y="64.1" transform="rotate(-90 73.1 64.1)">2</text>
<text x="105.2" y="66">+3.3V</text>
<text x="115.6" y="60.7">1</text>
<text x="122.3" y="60.7">2</text>
<text x="126.6" y="60.7">1</text>
<text x="133.3" y="60.7">2</text>
<text x="133.4" y="63.5">1</text>
<text x="137.5" y="60.7">1</text>
<text x="140.2" y="63.5">2</text>
<text x="141.6" y="64.1" transform="rotate(-90 141.6 64.1)">2</text>
<text x="32.5" y="67.4">+3.3V</text>
<text x="33.3" y="69.6" transform="rotate(-90 33.3 69.6)">2</text>
<text x="72.3" y="71.5">+3.3V</text>
<text x="106" y="68.3" transform="rotate(-90 106 68.3)">2</text>
<text x="140.8" y="71.5">+3.3V</text>
<text x="6.6" y="77.8">IN3_TEMP</text>
<text x="19.6" y="77.9" transform="rotate(-90 19.6 77.9)">2</text>
<text x="23.7" y="77.2">1</text>
<text x="30.4" y="77.2">2</text>
<text x="33.3" y="76.4" transform="rotate(-90 33.3 76.4)">1</text>
<text x="37.4" y="77.2">1</text>
<text x="73.1" y="76.5" transform="rotate(-90 73.1 76.5)">2</text>
<text x="80.6" y="77.8">IN6_TEMP</text>
<text x="95" y="77.9" transform="rotate(-90 95 77.9)">2</text>
<text x="97.8" y="77.2">1</text>
<text x="104.5" y="77.2">2</text>
<text x="106" y="75" transform="rotate(-90 106 75)">1</text>
<text x="110.1" y="77.2">1</text>
<text x="141.6" y="76.5" transform="rotate(-90 141.6 76.5)">2</text>
<text x="37.4" y="78.6">2</text>
<text x="37.4" y="79.9">3</text>
<text x="73.1" y="83.3" transform="rotate(-90 73.1 83.3)">1</text>
<text x="110.1" y="78.6">2</text>
<text x="110.1" y="79.9">3</text>
<text x="141.6" y="83.3" transform="rotate(-90 141.6 83.3)">1</text>
<text x="19.6" y="84.6" transform="rotate(-90 19.6 84.6)">1</text>
<text x="47" y="88.2">1</text>
<text x="53.8" y="88.2">2</text>
<text x="58" y="88.2">1</text>
<text x="64.7" y="88.2">2</text>
<text x="69" y="88.2">1</text>
<text x="73.1" y="86.1" transform="rotate(-90 73.1 86.1)">3</text>
<text x="95" y="84.6" transform="rotate(-90 95 84.6)">1</text>
<text x="115.6" y="88.2">1</text>
<text x="122.3" y="88.2">2</text>
<text x="126.6" y="88.2">1</text>
<text x="133.3" y="88.2">2</text>
<text x="137.5" y="88.2">1</text>
<text x="141.6" y="86.1" transform="rotate(-90 141.6 86.1)">3</text>
<text x="64.9" y="90.9">1</text>
<text x="71.6" y="90.9">2</text>
<text x="73.1" y="91.5" transform="rotate(-90 73.1 91.5)">2</text>
<text x="133.4" y="90.9">1</text>
<text x="140.2" y="90.9">2</text>
<text x="141.6" y="91.5" transform="rotate(-90 141.6 91.5)">2</text>
<text x="62.6" y="100.3">+3.3V</text>
<text x="42.6" y="102.5">+3.3V</text>
<text x="62.3" y="105.8">+12V</text>
<text x="180.6" y="104.1">IN_CPU[1..6]</text>
<text x="41.8" y="108.8">+12V</text>
<text x="41.8" y="111.5">AGND</text>
<text x="41.8" y="110.2">GND</text>
<text x="158.4" y="123.9">Title</text>
<text x="163.9" y="125.3">&lt;Title&gt;</text>
<text x="158.4" y="128">Size</text>
<text x="159.8" y="129.4">B</text>
<text x="163.9" y="128">Document Number</text>
<text x="163.9" y="129.4">&lt;Doc&gt;</text>
<text x="203.6" y="128">Rev</text>
<text x="205" y="129.4">&lt;RevCode&gt;</text>
<text x="158.4" y="132.1">Date:</text>
<text x="165.5" y="132.1">Wednesday, October 12, 2016</text>
<text x="185.8" y="132.1">Sheet</text>
<text x="192.7" y="132.1">1</text>
<text x="196.8" y="132.1">of</text>
<text x="200.9" y="132.1">1</text>
</g>
<g font-size="1.2" fill="#000080">
<text x="35.8" y="14.2">R66</text>
<text x="35.8" y="15.8">10K_0805</text>
<text x="105.7" y="14.2">R72</text>
<text x="105.7" y="15.8">10K_0805</text>
<text x="26.8" y="20.3">R65</text>
<text x="39.1" y="19.6">J11</text>
<text x="96.7" y="20.3">R71</text>
<text x="110.4" y="19.6">J14</text>
<text x="23.5" y="25.1">D37</text>
<text x="23.5" y="26.8">1N4729</text>
<text x="26.8" y="26">10K_0805</text>
<text x="39.1" y="29.3">Header3_2.54_180</text>
<text x="75.6" y="25.1">R1</text>
<text x="75.6" y="26.8">10K_0805</text>
<text x="96.1" y="25.1">D41</text>
<text x="96.1" y="26.8">1N4729</text>
<text x="96.7" y="26">10K_0805</text>
<text x="110.4" y="29.3">Header3_2.54_180</text>
<text x="144.1" y="25.1">R22</text>
<text x="144.1" y="26.8">10K_0805</text>
<text x="44.6" y="32">D30</text>
<text x="59.6" y="32.7">R7</text>
<text x="74.8" y="34.8">Q1</text>
<text x="115.9" y="32">D33</text>
<text x="128.2" y="32.7">R10</text>
<text x="135.1" y="35.4">R62</text>
<text x="143.3" y="34.8">Q4</text>
<text x="196.8" y="34.8">J4</text>
<text x="44.6" y="38.9">1N4148</text>
<text x="59.6" y="38.3">10K_0805</text>
<text x="66.5" y="36.8">R59</text>
<text x="74.8" y="36.1">2N2222</text>
<text x="115.9" y="38.9">1N4148</text>
<text x="128.2" y="38.3">10K_0805</text>
<text x="135.1" y="41.1">200K_0805</text>
<text x="143.3" y="36.1">2N2222</text>
<text x="35.8" y="44.3">R68</text>
<text x="35.8" y="46">10K_0805</text>
<text x="66.5" y="42.4">200K_0805</text>
<text x="99.4" y="47.8">R73</text>
<text x="108.5" y="43">R74</text>
<text x="108.5" y="44.6">10K_0805</text>
<text x="111.7" y="47.1">J15</text>
<text x="23.5" y="53.9">D38</text>
<text x="26.8" y="49.1">R67</text>
<text x="39.1" y="48.5">J12</text>
<text x="75.6" y="51.2">R2</text>
<text x="75.6" y="52.8">10K_0805</text>
<text x="97.5" y="52.6">D42</text>
<text x="99.4" y="53.4">10K_0805</text>
<text x="144.1" y="51.2">R5</text>
<text x="144.1" y="52.8">10K_0805</text>
<text x="191.3" y="48.5">ETB6_5.08_90_GREEN</text>
<text x="23.5" y="55.6">1N4729</text>
<text x="26.8" y="54.8">10K_0805</text>
<text x="39.1" y="58">Header3_2.54_180D31</text>
<text x="59.6" y="58.8">R17</text>
<text x="97.5" y="54.2">1N4729</text>
<text x="111.7" y="56.7">Header3_2.54_180</text>
<text x="117.3" y="58">D34</text>
<text x="128.2" y="58.8">R11</text>
<text x="48.7" y="64.9">1N4148</text>
<text x="59.6" y="64.3">10K_0805</text>
<text x="66.5" y="62.9">R60</text>
<text x="74.8" y="60.8">Q2</text>
<text x="74.8" y="62.2">2N2222</text>
<text x="117.3" y="64.9">1N4148</text>
<text x="128.2" y="64.3">10K_0805</text>
<text x="135.1" y="61.5">R63</text>
<text x="143.3" y="60.8">Q5</text>
<text x="143.3" y="62.2">2N2222</text>
<text x="35.8" y="71.8">R70</text>
<text x="66.5" y="68.5">200K_0805</text>
<text x="109" y="69">R82</text>
<text x="135.1" y="67.1">200K_0805</text>
<text x="25.4" y="75.2">R69</text>
<text x="35.8" y="73.4">10K_0805</text>
<text x="39.1" y="74.5">J13</text>
<text x="99.4" y="75.2">R81</text>
<text x="108.5" y="72.1">10K_0805</text>
<text x="111.7" y="74.5">J16</text>
<text x="22.1" y="80">D39</text>
<text x="22.1" y="81.7">1N4729</text>
<text x="25.4" y="80.8">10K_0805</text>
<text x="75.6" y="78.6">R3</text>
<text x="75.6" y="80.3">10K_0805</text>
<text x="97.5" y="80">D43</text>
<text x="97.5" y="81.7">1N4729</text>
<text x="99.4" y="80.8">10K_0805</text>
<text x="144.1" y="78.6">R6</text>
<text x="144.1" y="80.3">10K_0805</text>
<text x="39.1" y="84.1">Header3_2.54_180</text>
<text x="48.7" y="85.5">D32</text>
<text x="59.6" y="86.2">R9</text>
<text x="66.5" y="88.9">R61</text>
<text x="74.8" y="88.2">Q3</text>
<text x="74.8" y="89.6">2N2222</text>
<text x="111.7" y="84.1">Header3_2.54_180</text>
<text x="117.3" y="85.5">D35</text>
<text x="128.2" y="86.2">R12</text>
<text x="135.1" y="88.9">R64</text>
<text x="143.3" y="88.2">Q6</text>
<text x="143.3" y="89.6">2N2222</text>
<text x="48.7" y="92.3">1N4148</text>
<text x="59.6" y="91.8">10K_0805</text>
<text x="66.5" y="94.5">200K_0805</text>
<text x="117.3" y="92.3">1N4148</text>
<text x="128.2" y="91.8">10K_0805</text>
<text x="135.1" y="94.5">200K_0805</text>
</g>
<g font-size="1.2" fill="#f00">
<text x="20.1" y="22.4">IN1_TEMP</text>
<text x="32.5" y="23.7">IN1</text>
<text x="90.1" y="22.4">IN4_TEMP</text>
<text x="103.8" y="23.7">IN4</text>
<text x="84" y="30.6">IN_CPU1</text>
<text x="152.6" y="30.6">IN_CPU4</text>
<text x="190.2" y="37.5">IN1</text>
<text x="190.2" y="38.8">IN2</text>
<text x="190.2" y="40.2">IN3</text>
<text x="190.2" y="41.6">IN4</text>
<text x="190.2" y="42.9">IN5</text>
<text x="190.2" y="44.3">IN6</text>
<text x="17.4" y="51.2">IN2_TEMP</text>
<text x="32.5" y="52.5">IN2</text>
<text x="94.2" y="49.8">IN5_TEMP</text>
<text x="103.8" y="51.2">IN5</text>
<text x="84" y="56.6">IN_CPU2</text>
<text x="152.6" y="56.6">IN_CPU5</text>
<text x="18.8" y="77.2">IN3_TEMP</text>
<text x="92.8" y="77.2">IN6_TEMP</text>
<text x="31.1" y="78.6">IN3</text>
<text x="105.1" y="78.6">IN6</text>
<text x="84" y="84.1">IN_CPU3</text>
<text x="152.6" y="84.1">IN_CPU6</text>
</g>
<g font-size=".5">
<text x="21.4" y=".6">5</text>
<text x="62.8" y=".6">4</text>
<text x="104.2" y=".6">3</text>
<text x="145.6" y=".6">2</text>
<text x="187" y=".6">1</text>
<text x=".2" y="14.3">E</text>
<text x="207.9" y="14.3">E</text>
<text x=".2" y="40.7">D</text>
<text x="207.9" y="40.7">D</text>
<text x=".2" y="67">C</text>
<text x="207.9" y="67">C</text>
<text x=".2" y="93.3">B</text>
<text x="207.9" y="93.3">B</text>
<text x=".2" y="119.6">A</text>
<text x="207.9" y="119.6">A</text>
<text x="21.4" y="132.9">5</text>
<text x="62.8" y="132.9">4</text>
<text x="104.2" y="132.9">3</text>
<text x="145.6" y="132.9">2</text>
<text x="187" y="132.9">1</text>
</g>
</svg>
